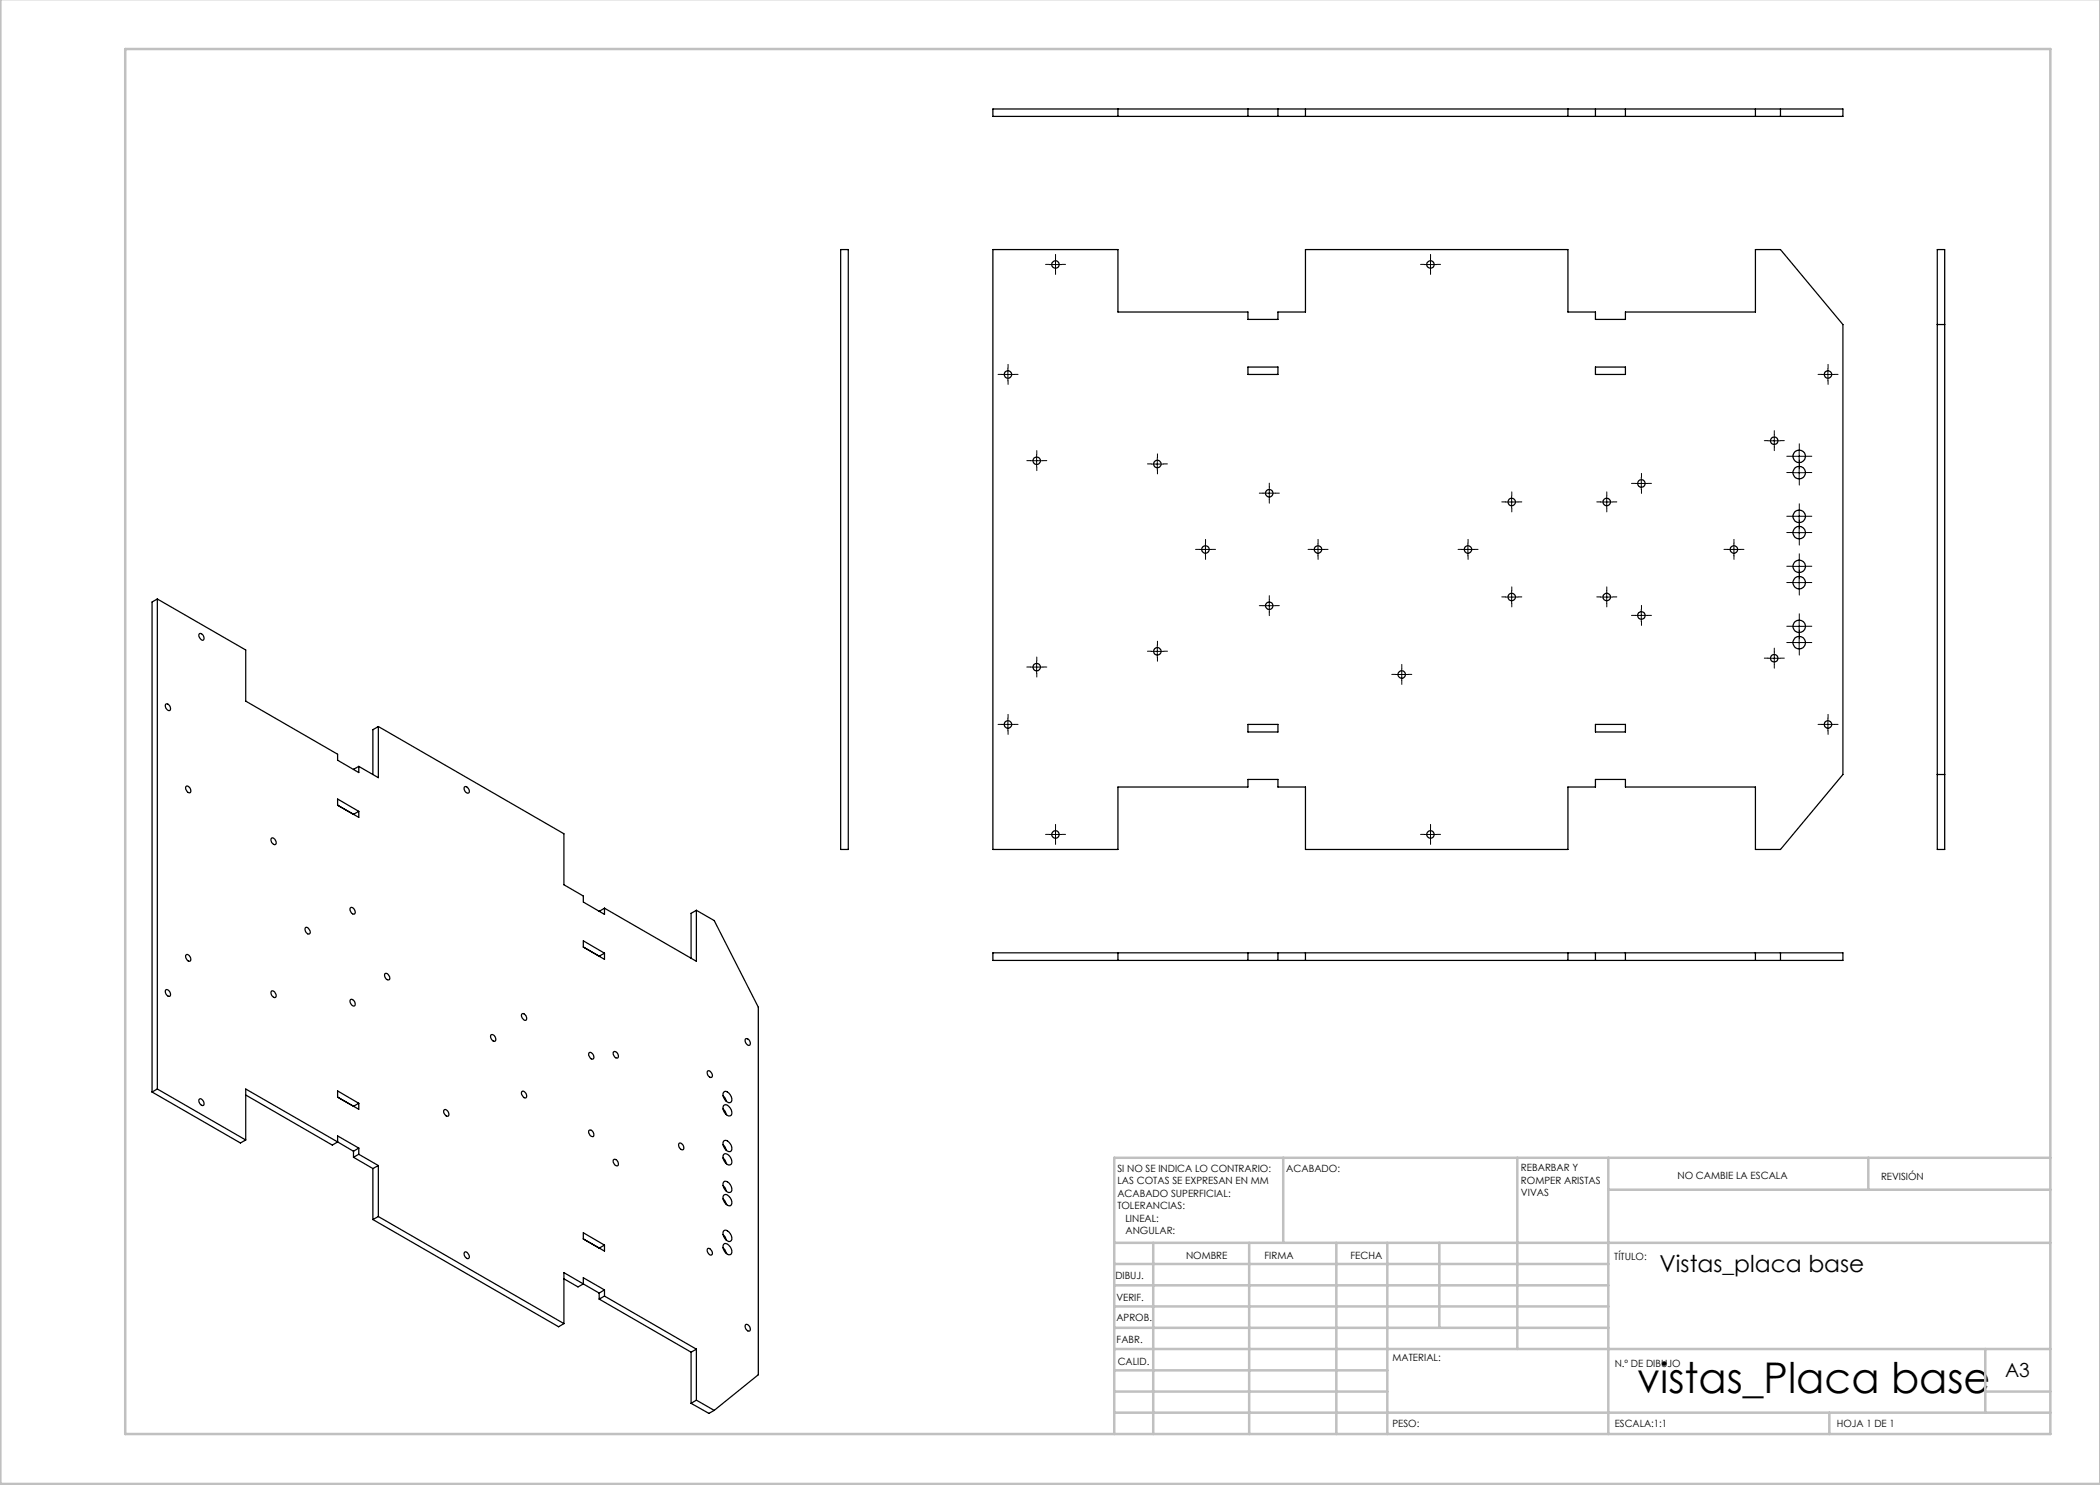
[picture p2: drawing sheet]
<svg xmlns="http://www.w3.org/2000/svg" width="420mm" height="297mm" viewBox="0 0 420 297" stroke-linecap="round" stroke-linejoin="round" font-family="sans-serif">
<g fill="none" stroke="#000" stroke-width=".2" stroke-dasharray="15.2 1.3 1.3 1.3">
<path d="M209.9 52.9h-.8M211.1 51.6v-.7M211.1 54.1v.8M212.4 52.9h.7M284.9 52.9h-.8M286.1 51.6v-.7M286.1 54.1v.8M287.4 52.9h.7M200.4 74.9h-.8M201.6 73.6v-.7M201.6 76.1v.8M202.9 74.9h.7"/>
<path d="M364.4 74.9h-.8M365.6 73.6v-.7M365.6 76.1v.8M366.9 74.9h.7M206.1 92.1h-.7M207.4 90.9v-.8M207.4 93.4v.7M208.6 92.1h.8M230.2 92.8h-.7M231.5 91.5v-.7M231.5 94v.8M232.7 92.8h.8"/>
<path d="M252.6 98.6h-.7M253.9 97.4v-.8M253.9 99.9v.7M255.1 98.6h.8M302.4 99.1v-.7M321.4 99.1v-.7M327 96.7h-.7M328.3 95.4v-.7M328.3 97.9v.8M329.5 96.7h.8M353.6 88.1h-.7M354.9 86.9v-.8"/>
<path d="M354.9 89.4v.7M356.1 88.1h.8M358.6 91.3h-1.2M358.6 94.5h-1.2M359.9 90v-1.2M359.9 92.5v1.2M359.9 93.3v-1.3M359.9 95.8v1.2M361.1 91.3h1.3M361.1 94.5h1.3M239.9 109.9h-.8M241.1 108.6v-.7"/>
<path d="M241.1 111.1v.8M242.4 109.9h.7M253.9 119.9v-.8M262.4 109.9h-.8M263.6 108.6v-.7M263.6 111.1v.8M264.9 109.9h.7M292.4 109.9h-.8M293.6 108.6v-.7M293.6 111.1v.8M294.9 109.9h.7M301.1 119.4h-.7"/>
<path d="M301.1 100.4h-.7M302.4 118.1v-.7M302.4 101.6v.8M303.6 119.4h.8M303.6 100.4h.8M320.1 100.4h-.7M320.1 119.4h-.7M321.4 101.6v.8M321.4 118.1v-.7M322.6 100.4h.8M322.6 119.4h.8M345.5 109.9h-.7"/>
<path d="M346.8 108.6v-.7M346.8 111.1v.8M348 109.9h.8M358.6 116.5h-1.2M358.6 113.2h-1.2M358.6 103.2h-1.2M358.6 106.5h-1.2M359.9 115.3v-1.3M359.9 117.8v1.2M359.9 112v-1.2M359.9 114.5v1.2M359.9 102v-1.2"/>
<path d="M359.9 104.5v1.2M359.9 105.3v-1.3M359.9 107.8v1.2M361.1 116.5h1.3M361.1 113.2h1.3M361.1 103.2h1.3M361.1 106.5h1.3M206.1 133.4h-.7M207.4 132.2v-.8M207.4 134.7v.7M208.6 133.4h.8M230.2 130.2h-.7"/>
<path d="M231.5 129v-.8M231.5 131.5v.7M232.7 130.2h.8M252.6 121.1h-.7M253.9 122.4v.7M255.1 121.1h.8M279.1 134.9h-.7M280.4 133.6v-.7M280.4 136.1v.8M281.6 134.9h.8M302.4 120.6v.8M321.4 120.6v.8"/>
<path d="M327 123.1h-.7M328.3 121.8v-.7M328.3 124.3v.8M329.5 123.1h.8M353.6 131.6h-.7M354.9 130.4v-.8M354.9 132.9v.7M356.1 131.6h.8M358.6 128.5h-1.2M358.6 125.3h-1.2M359.9 127.3v-1.3M359.9 129.8v1.2"/>
<path d="M359.9 124v-1.2M359.9 126.5v1.2M361.1 128.5h1.3M361.1 125.3h1.3M200.4 144.9h-.8M201.6 143.6v-.7M201.6 146.1v.8M202.9 144.9h.7M364.4 144.9h-.8M365.6 143.6v-.7M365.6 146.1v.8M366.9 144.9h.7"/>
<path d="M209.9 166.9h-.8M211.1 165.6v-.7M211.1 168.1v.8M212.4 166.9h.7M284.9 166.9h-.8M286.1 165.6v-.7M286.1 168.1v.8M287.4 166.9h.7"/>
</g>
<g fill="none" stroke="#000" stroke-width=".2">
<path d="M209.8 52.9h2.5M211.1 51.6v2.5M284.8 52.9h2.5M286.1 51.6v2.5M200.3 74.9h2.5M201.6 73.7v2.5M364.3 74.9h2.6M365.6 73.7v2.5M206.1 92.1h2.5M207.3 90.9v2.5M230.2 92.8h2.5M231.5 91.5v2.5"/>
<path d="M252.6 98.6h2.5M253.9 97.4v2.5M302.3 99.2v2.4M321.3 99.2v2.4M327 96.7h2.5M328.3 95.5v2.5M353.6 88.2h2.5M354.9 86.9v2.5M358.6 91.3h2.5M358.6 94.5h2.5M359.8 90v2.5M359.8 93.3v2.5"/>
<path d="M239.9 109.9h2.5M241.1 108.7v2.5M253.9 119.9v2.5M262.3 109.9h2.5M263.6 108.7v2.5M292.3 109.9h2.6M293.6 108.7v2.5M301.1 100.4h2.5M301.1 119.4h2.5M302.3 118.1v2.5M320.1 100.4h2.5M320.1 119.4h2.5"/>
<path d="M321.3 118.1v2.5M345.5 109.9h2.5M346.8 108.7v2.5M358.6 116.5h2.5M358.6 113.3h2.5M358.6 103.3h2.5M358.6 106.5h2.5M359.8 102v2.5M359.8 105.3v2.5M359.8 112v2.5M359.8 115.3v2.5M206.1 133.4h2.5"/>
<path d="M207.3 132.2v2.5M230.2 130.3h2.5M231.5 129v2.5M252.6 121.1h2.5M279.1 134.9h2.5M280.4 133.7v2.4M327 123.1h2.5M328.3 121.8v2.6M353.6 131.7h2.5M354.9 130.4v2.5M358.6 128.5h2.5M358.6 125.3h2.5"/>
<path d="M359.8 124v2.5M359.8 127.3v2.5M200.3 144.9h2.5M201.6 143.6v2.6M364.3 144.9h2.6M365.6 143.6v2.6M209.8 166.9h2.5M211.1 165.7v2.4M284.8 166.9h2.5M286.1 165.7v2.4"/>
</g>
<g fill="none" stroke="#c0c0c0" stroke-width=".5">
<path d="M.1 -.1v296.9h419.9M25 9.8h385.1v277h-385.1zM256.6 231.6v17M303.5 231.6v38.2M321.7 231.6v55.2M321.7 237.9h88.4M373.7 231.6v6.3M410.1 231.6h-187.3v55.2M222.8 248.6h187.3M222.8 257.1h98.9M222.8 252.8h98.9M230.6 248.6v38.2"/>
<path d="M249.8 248.6v38.2M267.3 248.6v38.2M277.5 248.6v38.2M287.9 248.6v17M222.8 265.6h98.9M222.8 261.3h98.9M222.8 278.3h54.7M222.8 274.1h54.7M222.8 269.8h187.3M397.1 278.3h13M397.1 269.8v12.7M222.8 282.5h187.3"/>
<path d="M365.9 282.5v4.3"/>
</g>
<g fill="none" stroke="#000" stroke-width=".25">
<path d="M198.6 21.8h170v1.5h-170zM223.6 21.8v1.5M249.6 21.8v1.5M255.6 21.8v1.5M261.1 21.8v1.5M313.6 21.8v1.5M319.1 21.8v1.5M325.1 21.8v1.5M351.1 21.8v1.5M356.1 21.8v1.5M168.1 49.9h1.6v120h-1.6zM198.6 49.9h25v12.5h26v1.5h6v-1.5h5.5v-12.5h52.5v12.5h5.5v1.5h6v-1.5h26v-12.5h5l12.5 15v90l-12.5 15h-5v-12.5h-26v-1.5h-6v1.5h-5.5v12.5h-52.5v-12.5h-5.5v-1.5h-6v1.5h-26v12.5h-25z"/>
<path d="M387.5 49.9h1.4v120h-1.4zM249.6 73.4h6v1.5h-6zM319.1 73.4h6v1.5h-6zM387.5 64.9h1.4M31.5 119.8l17.6 10.2v10.2l18.4 10.6v1.2l4.3 2.5v-1.2M31.5 119.8v98M31.5 119.8l-1.1 .6v98M39.9 126.7a.86 .86 0 0 1 .8 1.3 .88 .88 0 0 1-.8-1.3zM33.2 140.8a.86 .86 0 0 1 .8 1.3 .86 .86 0 0 1-.8-1.3zM37.1 157.4l.2-.2a.86 .86 0 0 1 .7 1.3 .9 .9 0 0 1-.9-1.1zM70.7 153.9h.1M71.8 153.3l-1.1 .6"/>
<path d="M75.7 145.3l37.1 21.5v10.1l3.9 2.3v1.2l4.2 2.5v-1.3M75.7 145.3v10.2l-3.9-2.2M75.7 145.3l-1.1 .6v9M92.9 157.4a.75 .75 0 0 1 .8 .3 .75 .75 0 0 1 0 .9 .86 .86 0 0 1-.8-1.2zM249.6 144.9h6v1.5h-6zM319.1 144.9h6v1.5h-6zM387.5 154.9h1.4M54.3 167.6a.86 .86 0 0 1 .8 1.3 .86 .86 0 0 1-.8-1.3zM67.5 161l4.3 2.5v-1.2M67.5 161v-1.2l4.3 2.5M67.5 161l3.2 1.9M70.7 162.9h.1"/>
<path d="M71.8 162.3l-1.1 .6M33.2 197.9a.88 .88 0 0 1 .8 1.3 .86 .86 0 0 1-.8-1.3zM37.1 191.1l.2-.2a.88 .88 0 0 1 .7 1.3 .9 .9 0 0 1-.9-1.1zM54.3 198.2a.88 .88 0 0 1 .8 1.3 .86 .86 0 0 1-.8-1.3zM61.1 185.5a.88 .88 0 0 1 .8 1.3 .86 .86 0 0 1-.8-1.3zM70 181.6l.2-.1a.88 .88 0 0 1 .7 1.3 .86 .86 0 0 1-.9-1.2zM76.9 194.8a.75 .75 0 0 1 .9 .3 .75 .75 0 0 1 0 .9 .86 .86 0 0 1-.9-1.2zM116.7 189.4l4.2 2.5v-1.3M116.7 189.4v-1.2l4.2 2.4M116.7 189.4l3.1 1.8M119.8 191.2h.1M119.8 182.3h.1"/>
<path d="M120.9 181.6l18.4 10.7v-10.2M120.9 190.6l-1.1 .6M120.9 181.6l-1.1 .7M139.3 182.1l3.5 2 8.9 17.3v73.6l-8.9 7.1M139.3 182.1l-1.1 .6v9M198.6 190.6h170v1.5h-170zM223.6 190.6v1.5M249.6 190.6v1.5M255.6 190.6v1.5M261.1 190.6v1.5M313.6 190.6v1.5M319.1 190.6v1.5"/>
<path d="M325.1 190.6v1.5M351.1 190.6v1.5M356.1 190.6v1.5M30.4 218.4l17.7 10.2 1-.6M31.5 217.8l17.6 10.2M31.5 217.8l-1.1 .6M39.8 219.9l.1-.1a.88 .88 0 0 1 .8 1.3 .89 .89 0 0 1-.9-1.2zM49.1 219l17.4 10 1-.6M67.5 219.4l4.3 2.5v-1.2M67.5 219.4v-1.2l4.3 2.5M67.5 219.4l3.2 1.9M70 200l.2-.1a.86 .86 0 0 1 .7 1.3 .9 .9 0 0 1-.9-1.2z"/>
<path d="M98.1 207a.77 .77 0 0 1 .9 .3 .77 .77 0 0 1 0 .9 .91 .91 0 0 1-.9-1.2zM104.3 218.4l.2-.1a.86 .86 0 0 1 .7 1.3 .94 .94 0 0 1-.9-1.2zM104.3 202.9l.2-.2a.86 .86 0 0 1 .7 1.3 .94 .94 0 0 1-.9-1.1zM117.9 210.5a.86 .86 0 0 1 .7 1.3 .88 .88 0 0 1-.7-1.3zM122.7 210.4a.76 .76 0 0 1 .8 .3 .76 .76 0 0 1 0 .9 .86 .86 0 0 1-.8-1.2zM141.6 214.2a.86 .86 0 0 1 .7 1.3 .86 .86 0 0 1-.7-1.3zM144.6 219.1l.4 .5 .3 .7M144.7 218.5a1.08 1.08 0 0 1 1.6 .9 .74 .74 0 0 1-.5 1.2 1.76 1.76 0 0 1-1.1-2.1zM149.2 207.7a.86 .86 0 0 1 .7 1.4 .88 .88 0 0 1-.7-1.4zM49.1 228v-10.2l18.4 10.6M67.5 228.4v-1.2l4.3 2.4M67.5 228.4l3.2 1.9"/>
<path d="M70.7 221.3h.1M70.7 231.5l3.9 2.2M70.7 230.3v1.2M71.8 230.9l3.9 2.2M71.8 229.6v1.3M71.8 229.6l-1.1 .7M71.8 230.9l-1.1 .6M71.8 220.7l-1.1 .6M74.6 233.7v10.2M75.7 233.1v10.2M75.7 233.1l-1.1 .6M88.8 222.1l.1-.2a.86 .86 0 0 1 .7 1.3 .94 .94 0 0 1-.8-1.1z"/>
<path d="M117.8 226.1a.77 .77 0 0 1 .9 .3 .77 .77 0 0 1-.1 .9h-.1a1.08 1.08 0 0 1-.7-1.2zM122.7 232a.76 .76 0 0 1 .8 .2 .76 .76 0 0 1 0 .9 .86 .86 0 0 1-.8-1.1zM135.9 228.6a.86 .86 0 0 1 .7 1.3 .86 .86 0 0 1-.7-1.3zM144.6 239.8l.4 .4 .3 .7M144.6 237.1l.4 .4 .3 .8M144.6 231.6l.4 .4 .3 .8M144.6 228.9l.4 .5 .3 .7M144.6 221.8l.4 .4 .3 .8M144.7 230.9a1.08 1.08 0 0 1 1.6 .9 .74 .74 0 0 1-.5 1.2 1.71 1.71 0 0 1-1.1-2.1zM144.7 228.2a1.08 1.08 0 0 1 1.6 .9 .73 .73 0 0 1-.5 1.2 1.71 1.71 0 0 1-1.1-2.1zM144.7 221.1a1.08 1.08 0 0 1 1.6 .9 .74 .74 0 0 1-.5 1.2 1.71 1.71 0 0 1-1.1-2.1zM144.7 236.4a1.08 1.08 0 0 1 1.6 .9 .74 .74 0 0 1-.5 1.2 1.71 1.71 0 0 1-1.1-2.1z"/>
<path d="M144.7 239.1a1.08 1.08 0 0 1 1.6 .9 .74 .74 0 0 1-.5 1.2 1.71 1.71 0 0 1-1.1-2.1zM74.6 243.9l37.1 21.5 1.1-.7M75.7 243.3l37.1 21.4M75.7 243.3l-1.1 .6M93 250.4a.88 .88 0 0 1 .7 1.3 .86 .86 0 0 1-.7-1.3zM112.8 255.8l2.8 1.6 1.1-.6M116.7 256.8l3.1 1.8M116.7 247.8l4.2 2.4v-1.2M116.7 256.8v-1.3l4.2 2.5M116.7 247.8v-1.2l4.2 2.4M116.7 256.8l-3.9-2.3v10.2M116.7 247.8l3.1 1.8"/>
<path d="M119.8 249.6h.1M119.8 259.8l18.4 10.6M119.8 258.6v1.2M120.9 259.2l18.4 10.6M120.9 258v1.2M120.9 258l-1.1 .6M120.9 259.2l-1.1 .6M120.9 249l-1.1 .6M141.6 249.7a.86 .86 0 0 1 .7 1.3 .88 .88 0 0 1-.7-1.3zM144.6 249.6l.4 .4 .3 .7M144.6 246.9l.4 .4 .3 .7M144.7 246.2a1.12 1.12 0 0 1 1.6 .9 .74 .74 0 0 1-.5 1.2 1.78 1.78 0 0 1-1.1-2.1z"/>
<path d="M144.7 248.9a1.08 1.08 0 0 1 1.6 .9 .74 .74 0 0 1-.5 1.2 1.71 1.71 0 0 1-1.1-2.1zM138.2 270.4v10.3M139.3 269.8v10.2M139.3 269.8l-1.1 .6M149.2 264.9a.86 .86 0 0 1 .7 1.3 .86 .86 0 0 1-.7-1.3zM138.2 280.7l3.6 2 1-.6M139.3 280l3.5 2.1M139.3 280l-1.1 .7"/>
<circle cx="211.1" cy="52.9" r=".76"/>
<circle cx="286.1" cy="52.9" r=".76"/>
<circle cx="201.6" cy="74.9" r=".74"/>
<circle cx="365.6" cy="74.9" r=".74"/>
<circle cx="207.3" cy="92.1" r=".75"/>
<circle cx="231.5" cy="92.8" r=".75"/>
<circle cx="253.8" cy="98.7" r=".75"/>
<circle cx="328.3" cy="96.7" r=".75"/>
<circle cx="354.8" cy="88.1" r=".75"/>
<circle cx="359.9" cy="94.5" r="1.24"/>
<circle cx="359.9" cy="91.3" r="1.24"/>
<circle cx="241.1" cy="109.9" r=".76"/>
<circle cx="263.6" cy="109.9" r=".76"/>
<circle cx="293.6" cy="109.9" r=".76"/>
<circle cx="302.3" cy="100.4" r=".75"/>
<circle cx="302.3" cy="119.4" r=".75"/>
<circle cx="321.3" cy="119.4" r=".76"/>
<circle cx="321.4" cy="100.4" r=".75"/>
<circle cx="346.8" cy="109.9" r=".76"/>
<circle cx="359.9" cy="116.5" r="1.24"/>
<circle cx="359.9" cy="103.3" r="1.24"/>
<circle cx="359.9" cy="106.5" r="1.24"/>
<circle cx="359.9" cy="113.3" r="1.26"/>
<circle cx="207.3" cy="133.4" r=".75"/>
<circle cx="231.5" cy="130.3" r=".75"/>
<circle cx="253.8" cy="121.1" r=".74"/>
<circle cx="280.3" cy="134.9" r=".74"/>
<circle cx="328.3" cy="123.1" r=".76"/>
<circle cx="354.9" cy="131.7" r=".75"/>
<circle cx="359.9" cy="125.3" r="1.24"/>
<circle cx="359.9" cy="128.5" r="1.24"/>
<circle cx="201.6" cy="144.9" r=".76"/>
<circle cx="365.6" cy="144.9" r=".76"/>
<circle cx="211.1" cy="166.9" r=".74"/>
<circle cx="286.1" cy="166.9" r=".74"/>
</g>
<text font-size="8.5" x="327.4" y="278.5">vistas_Placa base</text>
<text font-size="4.7" x="331.9" y="254.3">Vistas_placa base</text>
<text font-size="3.9" x="401" y="275.4">A3</text>
<g font-size="2">
<text x="223.5" y="234.4">SI NO SE INDICA LO CONTRARIO:</text>
<text x="223.5" y="236.9">LAS COTAS SE EXPRESAN EN MM</text>
<text x="223.5" y="239.4">ACABADO SUPERFICIAL:</text>
<text x="257.2" y="234.4">ACABADO:</text>
<text x="304.2" y="234.3">REBARBAR Y</text>
<text x="304.2" y="236.8">ROMPER ARISTAS</text>
<text x="304.2" y="239.3">VIVAS</text>
<text x="335.5" y="235.8">NO CAMBIE LA ESCALA</text>
<text x="376.2" y="236">REVISIÓN</text>
<text x="223.5" y="241.9">TOLERANCIAS:</text>
<text x="225.1" y="244.4">LINEAL:</text>
<text x="225.1" y="246.9">ANGULAR:</text>
<text x="237.2" y="251.8">NOMBRE</text>
<text x="252.9" y="251.7">FIRMA</text>
<text x="270.1" y="251.7">FECHA</text>
<text x="223.1" y="255.9">DIBUJ.</text>
<text x="322.8" y="252">TÍTULO:</text>
<text x="223.3" y="260.1">VERIF.</text>
<text x="223.3" y="264.2">APROB.</text>
<text x="223.3" y="268.6">FABR.</text>
<text x="223.5" y="272.9">CALID.</text>
<text x="278.5" y="272.3">MATERIAL:</text>
<text x="323" y="273.4">N.º DE DIBUJO</text>
<text x="278.5" y="285.3">PESO:</text>
<text x="323" y="285.4">ESCALA:1:1</text>
<text x="367.4" y="285.4">HOJA 1 DE 1</text>
</g>
</svg>
